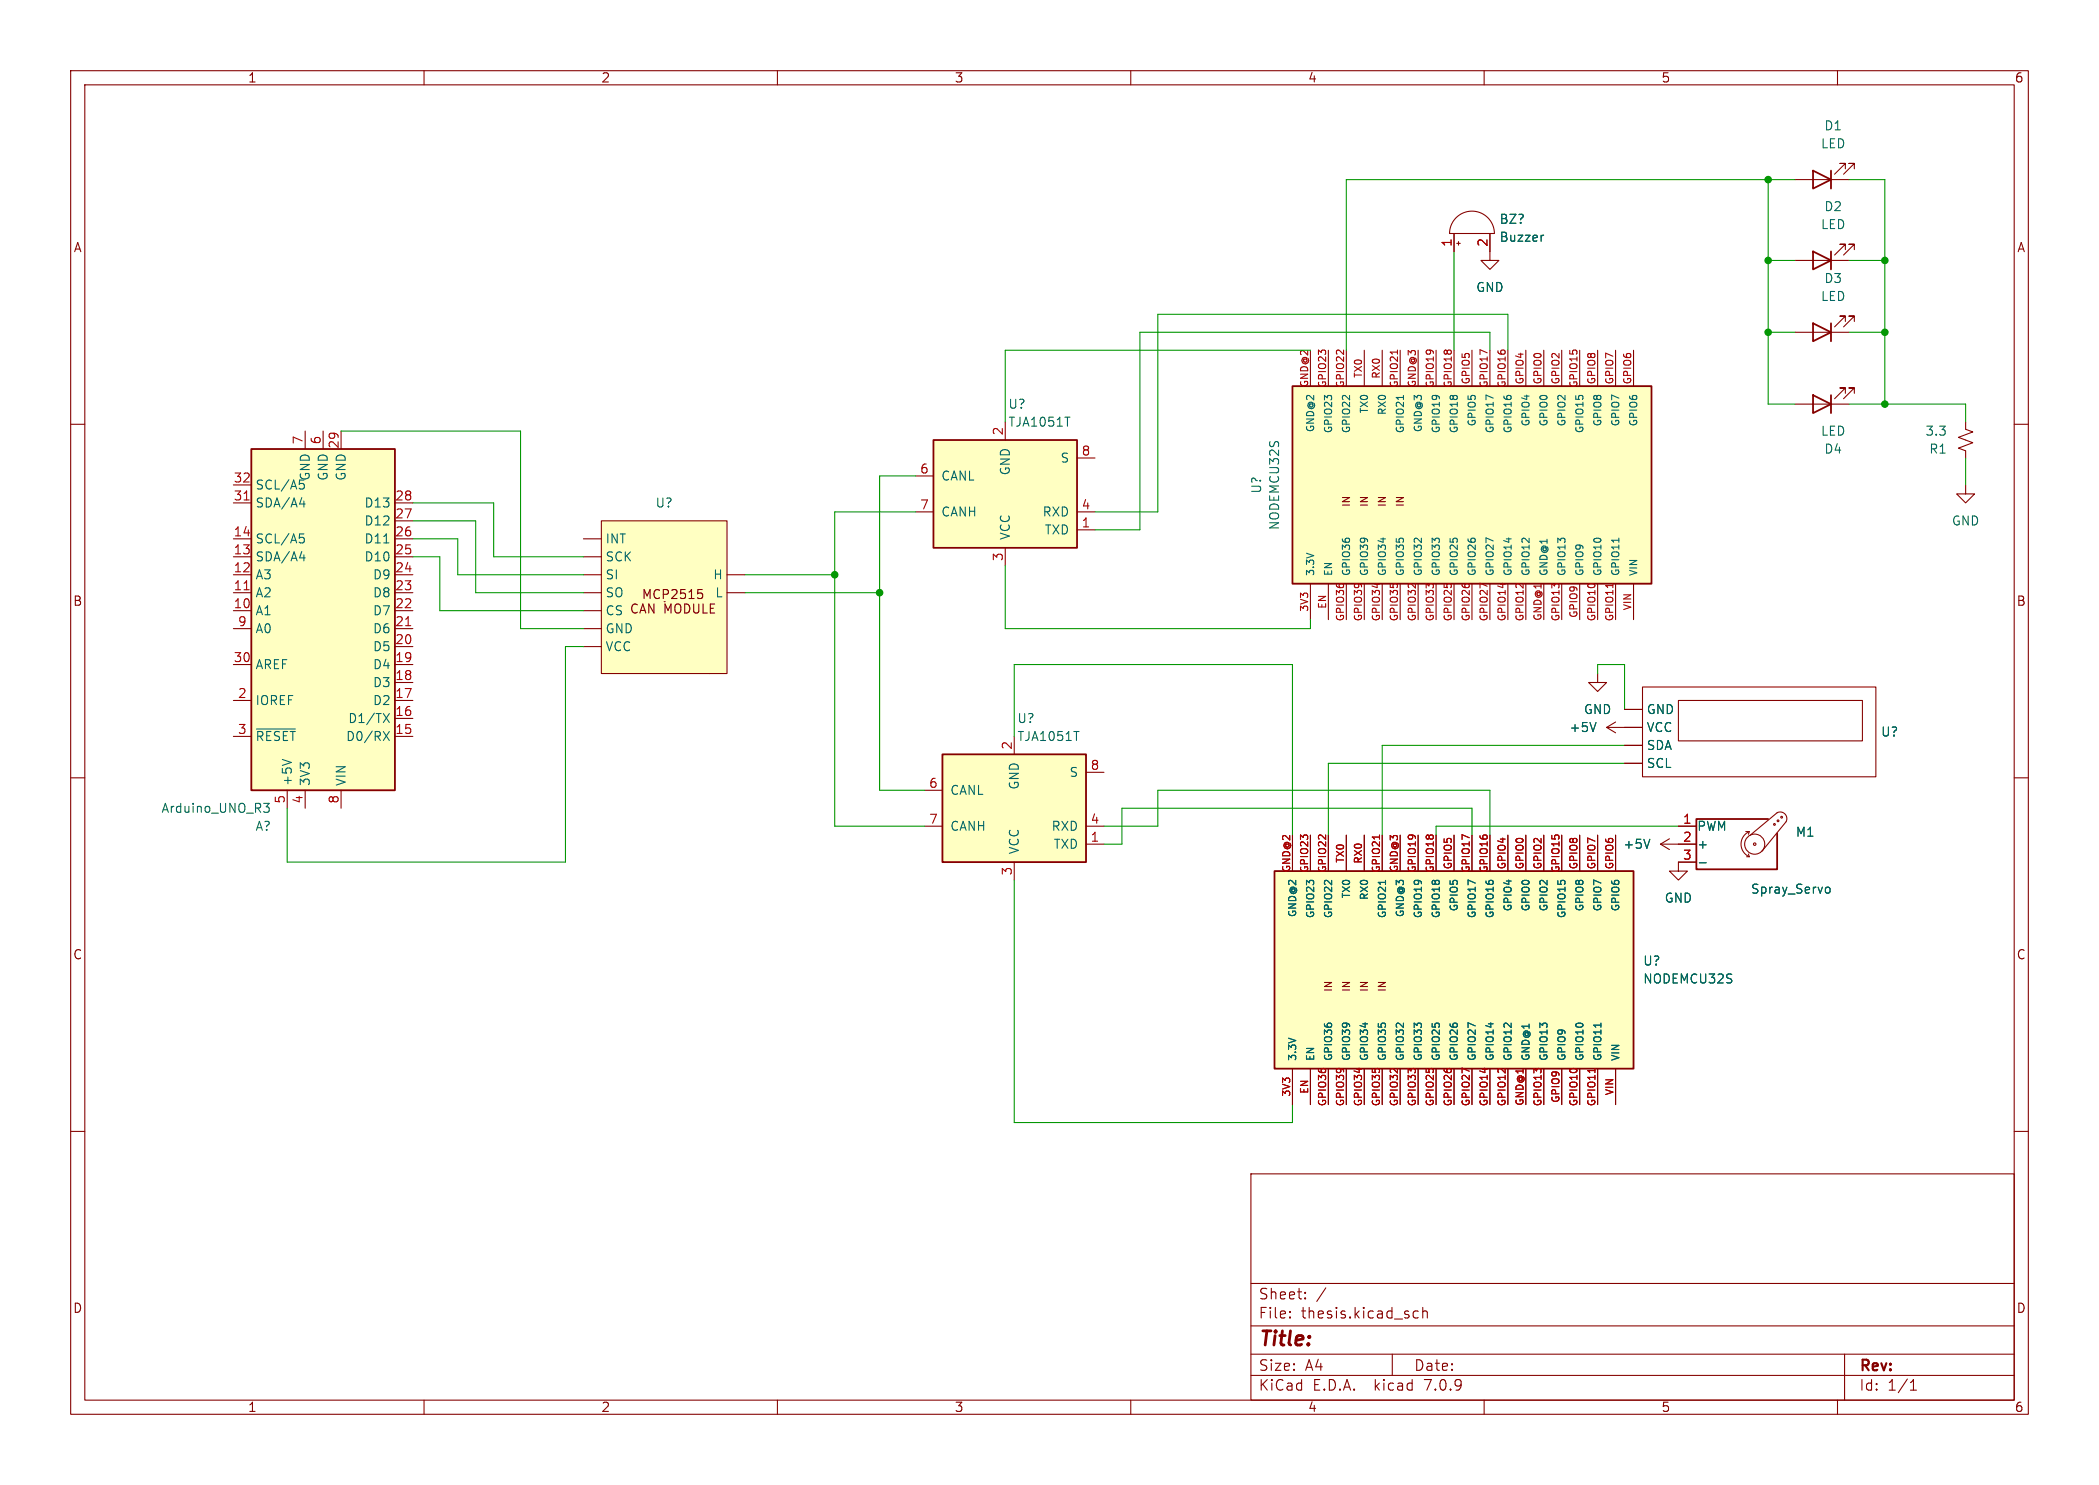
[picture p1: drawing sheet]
<svg xmlns="http://www.w3.org/2000/svg" width="297mm" height="210mm" viewBox="0 0 297 210" stroke-linecap="round" stroke-linejoin="round" font-family="sans-serif">
<g fill="none" stroke="#840000" stroke-width=".15">
<path d="M10 10h277v190h-277zM12 12h273v186h-273zM60 10v2M110 10v2M160 10v2M210 10v2M260 10v2M205.7 33v2.6M206 30.8a3.2 3.2 0 0 1 3.5-.7 3.2 3.2 0 0 1 2 2.9h-6.4a3.2 3.2 0 0 1 .9-2.2zM206.1 34.4h.5M206.4 34.2v.5M210.8 33v3.8h1.3l-1.3 1.3-1.3-1.3h1.3"/>
<path d="M254 36.8h7.6M254 25.4h7.6M261.1 35.3v-.8h-.8h.8l-1.5 1.6M261.1 23.9v-.8h-.8h.8l-1.5 1.5M262.4 35.3v-.8h-.8h.8l-1.5 1.6M262.4 23.9v-.8h-.8h.8l-1.5 1.5M10 60h2M142.2 59.7v2.5M185.4 49.5v5.1M188 49.5v5.1M190.5 49.5v5.1M193 49.5v5.1"/>
<path d="M195.6 49.5v5.1M198.1 49.5v5.1M200.7 49.5v5.1M203.2 49.5v5.1M205.7 49.5v5.1M208.3 49.5v5.1M210.8 49.5v5.1M213.4 49.5v5.1M215.9 49.5v5.1M218.4 49.5v5.1M221 49.5v5.1M223.5 49.5v5.1"/>
<path d="M226.1 49.5v5.1M228.6 49.5v5.1M231.1 49.5v5.1M254 57.2h7.6M254 47h7.6M261.1 55.6v-.7h-.8h.8l-1.5 1.5M261.1 45.5v-.8h-.8h.8l-1.5 1.5M262.4 55.6v-.7h-.8h.8l-1.5 1.5M262.4 45.5v-.8h-.8h.8l-1.5 1.5M278.1 59.7v1l1 .4-2 .7 2 .8-2 .8 1 .4v1M285 60h2M33 78.7h2.6"/>
<path d="M33 76.2h2.6M33 71.1h2.6M33 68.6h2.6M43.2 61v2.5M45.7 61v2.5M48.3 61v2.5M55.9 78.7h2.5M55.9 76.2h2.5M55.9 73.7h2.5M55.9 71.1h2.5M82.5 78.7h2.6M82.5 76.2h2.6"/>
<path d="M85.1 73.7h17.8v21.6h-17.8zM129.5 72.4h2.6M129.5 67.3h2.6M142.2 77.5v2.5M152.4 74.9h2.5M152.4 72.4h2.5M152.4 64.8h2.5M278.1 68.6v1.3h1.3l-1.3 1.2-1.2-1.2h1.2M33 86.4h2.6M33 83.8h2.6M33 81.3h2.6M33 99.1h2.6"/>
<path d="M33 94h2.6M33 88.9h2.6M55.9 86.4h2.5M55.9 83.8h2.5M55.9 81.3h2.5M55.9 99.1h2.5M55.9 96.5h2.5M55.9 94h2.5M55.9 91.4h2.5M55.9 88.9h2.5M82.5 86.4h2.6M82.5 83.8h2.6"/>
<path d="M82.5 81.3h2.6M82.5 91.4h2.6M82.5 88.9h2.6M94 85.1h.1M100.3 95.3h.1M102.9 83.8h2.5M102.9 81.3h2.5M185.4 82.6v5M188 82.6v5M190.5 82.6v5M193 82.6v5M195.6 82.6v5"/>
<path d="M198.1 82.6v5M200.7 82.6v5M203.2 82.6v5M205.7 82.6v5M208.3 82.6v5M210.8 82.6v5M213.4 82.6v5M215.9 82.6v5M218.4 82.6v5M221 82.6v5M223.5 82.6v5M226.1 95.3v1.2h1.2l-1.2 1.3-1.3-1.3h1.3"/>
<path d="M226.1 82.6v5M228.6 82.6v5M231.1 82.6v5M232.4 97.2h33v12.7h-33zM237.5 99.1h26v5.7h-26zM10 110h2M33 104.1h2.6M40.6 111.8v2.5M43.2 111.8v2.5M48.3 111.8v2.5M55.9 104.1h2.5M55.9 101.6h2.5"/>
<path d="M130.8 116.8h2.5M130.8 111.8h2.5M143.5 104.1v2.6M153.7 119.4h2.5M153.7 116.8h2.5M153.7 109.2h2.5M182.9 118.1v5.1M185.4 118.1v5.1M188 118.1v5.1M190.5 118.1v5.1M193 118.1v5.1M195.6 118.1v5.1"/>
<path d="M198.1 118.1v5.1M200.7 118.1v5.1M203.2 118.1v5.1M205.7 118.1v5.1M208.3 118.1v5.1M210.8 118.1v5.1M213.4 118.1v5.1M215.9 118.1v5.1M218.4 118.1v5.1M221 118.1v5.1M223.5 118.1v5.1M226.1 118.1v5.1"/>
<path d="M227.3 102.9h5.1M227.3 102.9l1.3 .7M228.6 118.1v5.1M228.6 102.1l-1.3 .8M229.9 100.3h2.5M229.9 108h2.5M229.9 105.4h2.5M234.9 119.4l1.3 .7M234.9 119.4h5.1M236.2 118.6l-1.3 .8M237.5 116.8h2.5M247 117.6h.5"/>
<path d="M247.5 117.6a1.93 1.93 0 0 0-1.1 1.8 1.93 1.93 0 0 0 1.1 1.8M247.5 117.6l-.1 .4M247.6 118.1l3.9-3.2a.94 .94 0 0 1 1.1 .2 .94 .94 0 0 1 .1 1.1l-3.4 4.2M285 110h2M143.5 121.9v2.6M240 121.9h-2.5v1.3h1.3l-1.3 1.3-1.3-1.3h1.3M247.1 121.2h.4M247.4 120.8l.1 .4M10 160h2M182.9 151.1v5.1M185.4 151.1v5.1M188 151.1v5.1"/>
<path d="M190.5 151.1v5.1M193 151.1v5.1M195.6 151.1v5.1M198.1 151.1v5.1M200.7 151.1v5.1M203.2 151.1v5.1M205.7 151.1v5.1M208.3 151.1v5.1M210.8 151.1v5.1M213.4 151.1v5.1M215.9 151.1v5.1M218.4 151.1v5.1"/>
<path d="M221 151.1v5.1M223.5 151.1v5.1M226.1 151.1v5.1M228.6 151.1v5.1M285 160h2M177 166h108v32h-108zM60 198v2M110 198v2M160 198v2M177 194.5h108M177 191.5h108M177 187.5h108"/>
<path d="M177 181.5h108M182.5 186.3h.1l-.1 .1M182.5 186.3v.1M182.5 185.5v.1M182.5 185.5h.1l-.1 .1M184.7 183.6v.1M184.7 183.6h-.1l.1 .1M184.7 182.8v.1M184.7 182.8h-.1l.1 .1M187.6 182.1l-1.3 2M197 191.5v3M200 186.1l.2 .3 .5-.1"/>
<path d="M200.7 185.5l-.5-.1-.2 .3M201.3 185.5a.37 .37 0 0 1 .7 .1v.8M201.3 184.9v1.5M210 198v2M260 198v2M261 191.5v6.5M270.3 196.6h.9M270.3 195.5l.4-.4v1.5"/>
<circle cx="248.3" cy="119.4" r=".18"/>
<circle cx="248.3" cy="119.4" r="1.42"/>
<circle cx="251.1" cy="116.6" r=".13"/>
<circle cx="251.6" cy="116.1" r=".13"/>
<circle cx="252.1" cy="115.6" r=".13"/>
</g>
<g fill="#ffffc2" stroke="#ffffc2" stroke-width=".14">
<path d="M182.9 54.6h50.8v28h-50.8z"/>
<path d="M132.1 62.2h20.3v15.3h-20.3z"/>
<path d="M180.3 123.2h50.8v27.9h-50.8z"/>
<path d="M133.3 106.7h20.4v15.2h-20.4z"/>
<path d="M35.6 63.5h20.3v48.3h-20.3z"/>
<path d="M85.1 73.7h17.8v21.6h-17.8z"/>
</g>
<g fill="none" stroke="#840000" stroke-width=".25">
<path d="M256.5 35.6l2.6 1.2-2.6 1.3zM256.5 24.1l2.6 1.3-2.6 1.3zM259.1 24.1v2.6M259.1 35.6v2.5M182.9 54.6h50.8v28h-50.8zM256.5 55.9l2.6 1.3-2.6 1.2zM256.5 45.7l2.6 1.3-2.6 1.3zM259.1 45.7v2.6M259.1 55.9v2.5M35.6 63.5h20.3v48.3h-20.3zM132.1 62.2h20.3v15.3h-20.3zM133.3 106.7h20.4v15.2h-20.4z"/>
<path d="M250.2 115.8h-10.2v7.1h11.5v-5M180.3 123.2h50.8v27.9h-50.8z"/>
</g>
<g fill="none" stroke="#006464" stroke-width=".15">
<path d="M218.4 33.3h-.2M150.7 59h.7M198.6 55.9v.6M42.4 75.5h.6M42.4 78.9h.8M42.4 71.3h.8M42.5 76h.3l.3 .2v.3l-.2 .2-.4 .1M43 70.9v.8M43 78.5v.8M43.1 68.6v.3l-.2 .2-.4 .1M54.3 76.8h.7M229.1 76.1v.6"/>
<path d="M36.3 103.1h5.5M37.3 113.6h.8l-.4 .5 .3 .1 .1 .4-.2 .3h-.4M39.9 107.4l1.3 .4M54.2 103.4l.9 1.3M54.2 100.9l.9 1.3M55.1 103.4l-.9 1.3M55.1 100.9l-.9 1.3M151.9 103.4h.8M225.8 102.2l-.4 1.2M233.4 118.7l-.4 1.3M196 124.5v.6M240.5 122h.9"/>
<path d="M258.4 125.5h.3l.2 .2v.5l-.2 .1-.3-.1M226.5 144.7v.6"/>
</g>
<path d="M197.7 49.5v.6M34.5 70.7h.8M34.5 83.4h.8M57.4 88.5h.7M228.2 82.5v.6M195.2 118.1v.6M225.7 151.1v.6" fill="none" stroke="#a90000" stroke-width=".15"/>
<g fill="none" stroke="#840000" stroke-width=".16">
<path d="M90.2 85.5a.51 .51 0 0 0-.7 0 .51 .51 0 0 0-.1 .6 .48 .48 0 0 0 .2 .5 .48 .48 0 0 0 .6 0M90.5 86.7l.5-1.3 .4 1.3M90.7 86.3h.6M91.1 84.6v-1.2l.5 .9 .4-.9v1.2M92.5 85.4v1.3l-.7-1.3v1.3M93.3 83.5a.51 .51 0 0 0-.6 0 .51 .51 0 0 0-.2 .6 .48 .48 0 0 0 .3 .5 .48 .48 0 0 0 .5-.1M93.9 84h.6l.1-.2-.1-.3-.2-.1h-.4v1.2M94.1 86.7v-1.3l.4 .9 .4-.9v1.3M95.1 83.5l.1-.1h.4l.1 .1 .1 .2-.1 .2-.7 .7h.8M95.6 85.6a.43 .43 0 0 1 .4-.2 .43 .43 0 0 1 .3 .4v.5a.42 .42 0 0 1-.4 .4 .42 .42 0 0 1-.4-.4zM96.9 85.4a.64 .64 0 0 1 .7 .7 .64 .64 0 0 1-.7 .6zM96.9 83.4h-.6v.6l.2-.1h.4l.1 .2-.1 .4-.1 .1h-.3l-.2-.1"/>
<path d="M97.5 84.6h.7M97.5 83.7l.4-.3v1.2M98.2 86.6l.2 .1 .4-.1M99.4 83.4h-.6l-.1 .6 .2-.1h.3l.2 .2M99.5 85.4v1.3h.6M100.5 85.4v1.3h.6"/>
</g>
<g fill="none" stroke="#009600" stroke-width=".15">
<path d="M205.7 35.6v13.9M250.2 25.4v31.8h3.8M250.2 36.8h3.8M254 25.4h-63.5v24.1M261.6 36.8h5.1M261.6 25.4h5.1v31.8M185.4 49.5h-43.2v10.2M210.8 49.5v-2.5h-49.5v27.9h-6.4M213.4 49.5v-5h-49.6v27.9h-8.9M250.2 47h3.8M261.6 47h5.1M261.6 57.2h16.5v2.5"/>
<path d="M48.3 61h25.4v27.9h8.8M58.4 76.2h6.4v5.1h17.7M58.4 73.7h8.9v10.1h15.2M58.4 78.7h3.8v7.7h20.3M58.4 71.1h11.4v7.6h12.7M129.5 72.4h-11.4v44.4h12.7M129.5 67.3h-5v44.5h6.3M278.1 64.8v3.8M82.5 91.4h-2.5v30.5h-39.4v-7.6M105.4 81.3h12.7M105.4 83.8h19.1M142.2 80v8.9h43.2v-1.3"/>
<path d="M226.1 95.3v-1.3h3.8v6.3M143.5 104.1v-10.1h39.4v24.1M156.2 116.8h7.6v-5h47v6.3M208.3 118.1v-3.8h-49.6v5.1h-2.5M229.9 105.4h-34.3v12.7M229.9 108h-41.9v10.1M237.5 116.8h-34.3v1.3M143.5 124.5v34.3h39.4v-2.6"/>
</g>
<g fill="#009600" stroke="#009600" stroke-width=".15">
<circle cx="250.2" cy="47" r=".46"/>
<circle cx="124.5" cy="83.8" r=".46"/>
<circle cx="118.1" cy="81.3" r=".46"/>
<circle cx="250.2" cy="36.8" r=".46"/>
<circle cx="250.2" cy="25.4" r=".46"/>
<circle cx="266.7" cy="47" r=".46"/>
<circle cx="266.7" cy="57.2" r=".46"/>
<circle cx="266.7" cy="36.8" r=".46"/>
</g>
<text font-size="2.8" fill="#840000" x="178" y="190.9">Title:</text>
<g font-size="2.1" fill="#840000">
<text x="178" y="184">Sheet:</text>
<text x="178" y="186.7">File:</text>
<text x="184.1" y="186.7">thesis.kicad_sch</text>
<text x="178" y="196.9">KiCad</text>
<text x="178" y="194.1">Size:</text>
<text x="184.7" y="194.1">A4</text>
<text x="185.7" y="196.9">E.D.A.</text>
<text x="194.6" y="196.9">kicad</text>
<text x="200" y="194.1">Date:</text>
<text x="201.8" y="196.9">7.0.9</text>
<text x="263" y="194.3">Rev:</text>
<text x="263" y="196.9">Id:</text>
<text x="267.1" y="196.9">1/1</text>
</g>
<g font-size="1.8" fill="#840000">
<text x="35" y="11.9">1</text>
<text x="85" y="11.9">2</text>
<text x="135" y="11.9">3</text>
<text x="185" y="11.9">4</text>
<text x="235" y="11.9">5</text>
<text x="285" y="11.9">6</text>
<text x="10.3" y="35.9">A</text>
<text x="285.3" y="35.9">A</text>
<text x="10.3" y="85.9">B</text>
<text x="98.3" y="86">MODULE</text>
<text x="285.3" y="85.9">B</text>
<text x="10.3" y="135.9">C</text>
<text x="285.3" y="135.9">C</text>
<text x="10.3" y="185.9">D</text>
<text x="285.3" y="185.9">D</text>
<text x="35" y="199.9">1</text>
<text x="85" y="199.9">2</text>
<text x="135" y="199.9">3</text>
<text x="185" y="199.9">4</text>
<text x="235" y="199.9">5</text>
<text x="285" y="199.9">6</text>
</g>
<g font-size="1.8" fill="#006464">
<text x="257.6" y="21.2">LED</text>
<text x="258.1" y="18.6">D1</text>
<text x="212.1" y="31.9">BZ?</text>
<text x="212.1" y="34.4">Buzzer</text>
<text x="257.6" y="32.6">LED</text>
<text x="258.1" y="30.1">D2</text>
<text x="208.8" y="41.5">GND</text>
<text x="258.1" y="40.2">D3</text>
<text x="257.6" y="42.8">LED</text>
<text x="142.6" y="58">U?</text>
<text x="142.6" y="60.6">TJA1051T</text>
<text x="150" y="65.6">S</text>
<text x="257.6" y="61.8">LED</text>
<text x="258.1" y="64.4">D4</text>
<text x="272.4" y="61.8">3.3</text>
<text x="272.9" y="64.4">R1</text>
<text x="36.1" y="72">SDA/A4</text>
<text x="36.1" y="69.4">SCL/A5</text>
<text x="44" y="68.1" transform="rotate(-90 44 68.1)">GND</text>
<text x="46.6" y="68.1" transform="rotate(-90 46.6 68.1)">GND</text>
<text x="49.1" y="68.1" transform="rotate(-90 49.1 68.1)">GND</text>
<text x="51.5" y="72">D13</text>
<text x="92.7" y="72">U?</text>
<text x="133.1" y="68.2">CANL</text>
<text x="143.1" y="67.3" transform="rotate(-90 143.1 67.3)">GND</text>
<text x="178.7" y="69.9" transform="rotate(-90 178.7 69.9)">U?</text>
<text x="36.1" y="77.1">SCL/A5</text>
<text x="51.5" y="77.1">D11</text>
<text x="51.5" y="74.5">D12</text>
<text x="85.6" y="77.1">INT</text>
<text x="133.1" y="73.3">CANH</text>
<text x="143.1" y="76.5" transform="rotate(-90 143.1 76.5)">VCC</text>
<text x="147.4" y="73.3">RXD</text>
<text x="147.7" y="75.8">TXD</text>
<text x="181.2" y="75.1" transform="rotate(-90 181.2 75.1)">NODEMCU32S</text>
<text x="276.1" y="74.5">GND</text>
<text x="36.1" y="82.1">A3</text>
<text x="36.1" y="79.6">SDA/A4</text>
<text x="51.5" y="79.6">D10</text>
<text x="52.7" y="82.1">D9</text>
<text x="85.6" y="79.6">SCK</text>
<text x="85.6" y="82.1">SI</text>
<text x="100.8" y="82.1">H</text>
<text x="36.1" y="87.2">A1</text>
<text x="36.1" y="84.7">A2</text>
<text x="36.1" y="89.8">A0</text>
<text x="52.7" y="89.8">D6</text>
<text x="52.7" y="87.2">D7</text>
<text x="52.7" y="84.7">D8</text>
<text x="85.6" y="87.2">CS</text>
<text x="85.6" y="89.8">GND</text>
<text x="85.6" y="84.7">SO</text>
<text x="101.1" y="84.7">L</text>
<text x="36.1" y="94.8">AREF</text>
<text x="52.7" y="94.8">D4</text>
<text x="52.7" y="92.3">D5</text>
<text x="85.6" y="92.3">VCC</text>
<text x="36.1" y="99.9">IOREF</text>
<text x="52.7" y="99.9">D2</text>
<text x="52.7" y="97.4">D3</text>
<text x="224" y="101.2">GND</text>
<text x="232.9" y="101.2">GND</text>
<text x="36.1" y="105">~{RESET}</text>
<text x="48.9" y="105">D0/RX</text>
<text x="49.2" y="102.5">D1/TX</text>
<text x="143.9" y="102.5">U?</text>
<text x="143.9" y="105">TJA1051T</text>
<text x="222" y="103.7">+5V</text>
<text x="232.9" y="106.3">SDA</text>
<text x="232.9" y="103.7">VCC</text>
<text x="266.1" y="104.4">U?</text>
<text x="41.5" y="111.3" transform="rotate(-90 41.5 111.3)">+5V</text>
<text x="44" y="111.3" transform="rotate(-90 44 111.3)">3V3</text>
<text x="49.1" y="111.3" transform="rotate(-90 49.1 111.3)">VIN</text>
<text x="134.4" y="112.6">CANL</text>
<text x="144.4" y="111.8" transform="rotate(-90 144.4 111.8)">GND</text>
<text x="151.2" y="110.1">S</text>
<text x="232.9" y="108.8">SCL</text>
<text x="22.8" y="115.2">Arduino_UNO_R3</text>
<text x="36.1" y="117.7">A?</text>
<text x="134.4" y="117.7">CANH</text>
<text x="148.7" y="117.7">RXD</text>
<text x="240.1" y="117.7">PWM</text>
<text x="254" y="118.5">M1</text>
<text x="144.4" y="120.9" transform="rotate(-90 144.4 120.9)">VCC</text>
<text x="149" y="120.2">TXD</text>
<text x="229.6" y="120.2">+5V</text>
<text x="240.1" y="120.2">+</text>
<text x="235.5" y="127.9">GND</text>
<text x="247.7" y="126.6">Spray_Servo</text>
<text x="232.4" y="136.8">U?</text>
<text x="232.4" y="139.3">NODEMCU32S</text>
</g>
<g font-size="1.8" fill="#a90000">
<text x="205.5" y="35" transform="rotate(-90 205.5 35)">1</text>
<text x="210.6" y="35" transform="rotate(-90 210.6 35)">2</text>
<text x="42.9" y="62.9" transform="rotate(-90 42.9 62.9)">7</text>
<text x="45.5" y="62.9" transform="rotate(-90 45.5 62.9)">6</text>
<text x="48" y="63.5" transform="rotate(-90 48 63.5)">29</text>
<text x="142" y="61.7" transform="rotate(-90 142 61.7)">2</text>
<text x="153" y="64.5">8</text>
<text x="33" y="70.9">31</text>
<text x="33" y="68.3">32</text>
<text x="55.8" y="70.9">28</text>
<text x="130.1" y="67.1">6</text>
<text x="33" y="75.9">14</text>
<text x="55.8" y="75.9">26</text>
<text x="55.8" y="73.4">27</text>
<text x="130.1" y="72.1">7</text>
<text x="153" y="74.7">1</text>
<text x="153" y="72.1">4</text>
<text x="33" y="83.6">11</text>
<text x="33" y="81">12</text>
<text x="33" y="78.5">13</text>
<text x="55.8" y="83.6">23</text>
<text x="55.8" y="81">24</text>
<text x="55.8" y="78.5">25</text>
<text x="142" y="79.4" transform="rotate(-90 142 79.4)">3</text>
<text x="33" y="86.1">10</text>
<text x="33.6" y="88.6">9</text>
<text x="55.8" y="88.6">21</text>
<text x="55.8" y="86.1">22</text>
<text x="33" y="93.7">30</text>
<text x="55.8" y="93.7">19</text>
<text x="55.8" y="91.2">20</text>
<text x="33.6" y="98.8">2</text>
<text x="55.8" y="101.3">16</text>
<text x="55.8" y="98.8">17</text>
<text x="55.8" y="96.3">18</text>
<text x="33.6" y="103.9">3</text>
<text x="55.8" y="103.9">15</text>
<text x="143.3" y="106.1" transform="rotate(-90 143.3 106.1)">2</text>
<text x="40.4" y="113.7" transform="rotate(-90 40.4 113.7)">5</text>
<text x="42.9" y="113.7" transform="rotate(-90 42.9 113.7)">4</text>
<text x="48" y="113.7" transform="rotate(-90 48 113.7)">8</text>
<text x="131.4" y="111.5">6</text>
<text x="154.2" y="109">8</text>
<text x="131.4" y="116.6">7</text>
<text x="154.2" y="119.1">1</text>
<text x="154.2" y="116.6">4</text>
<text x="238.1" y="116.6">1</text>
<text x="238.1" y="119.1">2</text>
<text x="143.3" y="123.9" transform="rotate(-90 143.3 123.9)">3</text>
<text x="238.1" y="121.7">3</text>
</g>
<g font-size="1.4" fill="#a90000">
<text x="192.8" y="53.6" transform="rotate(-90 192.8 53.6)">TX0</text>
<text x="195.3" y="53.7" transform="rotate(-90 195.3 53.7)">RX0</text>
<text x="185.2" y="54.9" transform="rotate(-90 185.2 54.9)">GND@2</text>
<text x="187.7" y="55" transform="rotate(-90 187.7 55)">GPIO23</text>
<text x="190.2" y="55" transform="rotate(-90 190.2 55)">GPIO22</text>
<text x="197.9" y="55" transform="rotate(-90 197.9 55)">GPIO21</text>
<text x="200.4" y="54.9" transform="rotate(-90 200.4 54.9)">GND@3</text>
<text x="202.9" y="55" transform="rotate(-90 202.9 55)">GPIO19</text>
<text x="205.5" y="55" transform="rotate(-90 205.5 55)">GPIO18</text>
<text x="208" y="54.5" transform="rotate(-90 208 54.5)">GPIO5</text>
<text x="210.6" y="55" transform="rotate(-90 210.6 55)">GPIO17</text>
<text x="213.1" y="55" transform="rotate(-90 213.1 55)">GPIO16</text>
<text x="215.6" y="54.5" transform="rotate(-90 215.6 54.5)">GPIO4</text>
<text x="218.2" y="54.5" transform="rotate(-90 218.2 54.5)">GPIO0</text>
<text x="220.7" y="54.5" transform="rotate(-90 220.7 54.5)">GPIO2</text>
<text x="223.3" y="55" transform="rotate(-90 223.3 55)">GPIO15</text>
<text x="225.8" y="54.5" transform="rotate(-90 225.8 54.5)">GPIO8</text>
<text x="228.3" y="54.5" transform="rotate(-90 228.3 54.5)">GPIO7</text>
<text x="230.9" y="54.5" transform="rotate(-90 230.9 54.5)">GPIO6</text>
<text x="185.2" y="86.6" transform="rotate(-90 185.2 86.6)">3V3</text>
<text x="187.7" y="86.2" transform="rotate(-90 187.7 86.2)">EN</text>
<text x="190.2" y="88" transform="rotate(-90 190.2 88)">GPIO36</text>
<text x="192.8" y="88" transform="rotate(-90 192.8 88)">GPIO39</text>
<text x="195.3" y="88" transform="rotate(-90 195.3 88)">GPIO34</text>
<text x="197.9" y="88" transform="rotate(-90 197.9 88)">GPIO35</text>
<text x="200.4" y="88" transform="rotate(-90 200.4 88)">GPIO32</text>
<text x="202.9" y="88" transform="rotate(-90 202.9 88)">GPIO33</text>
<text x="205.5" y="88" transform="rotate(-90 205.5 88)">GPIO25</text>
<text x="208" y="88" transform="rotate(-90 208 88)">GPIO26</text>
<text x="210.6" y="88" transform="rotate(-90 210.6 88)">GPIO27</text>
<text x="213.1" y="88" transform="rotate(-90 213.1 88)">GPIO14</text>
<text x="215.6" y="88" transform="rotate(-90 215.6 88)">GPIO12</text>
<text x="218.2" y="87.9" transform="rotate(-90 218.2 87.9)">GND@1</text>
<text x="220.7" y="88" transform="rotate(-90 220.7 88)">GPIO13</text>
<text x="223.3" y="87.5" transform="rotate(-90 223.3 87.5)">GPIO9</text>
<text x="225.8" y="88" transform="rotate(-90 225.8 88)">GPIO10</text>
<text x="228.3" y="88" transform="rotate(-90 228.3 88)">GPIO11</text>
<text x="230.9" y="86.4" transform="rotate(-90 230.9 86.4)">VIN</text>
<text x="182.6" y="123.5" transform="rotate(-90 182.6 123.5)">GND@2</text>
<text x="185.2" y="123.5" transform="rotate(-90 185.2 123.5)">GPIO23</text>
<text x="187.7" y="123.5" transform="rotate(-90 187.7 123.5)">GPIO22</text>
<text x="190.2" y="122.1" transform="rotate(-90 190.2 122.1)">TX0</text>
<text x="192.8" y="122.3" transform="rotate(-90 192.8 122.3)">RX0</text>
<text x="195.3" y="123.5" transform="rotate(-90 195.3 123.5)">GPIO21</text>
<text x="197.9" y="123.5" transform="rotate(-90 197.9 123.5)">GND@3</text>
<text x="200.4" y="123.5" transform="rotate(-90 200.4 123.5)">GPIO19</text>
<text x="202.9" y="123.5" transform="rotate(-90 202.9 123.5)">GPIO18</text>
<text x="205.5" y="123.1" transform="rotate(-90 205.5 123.1)">GPIO5</text>
<text x="208" y="123.5" transform="rotate(-90 208 123.5)">GPIO17</text>
<text x="210.6" y="123.5" transform="rotate(-90 210.6 123.5)">GPIO16</text>
<text x="213.1" y="123.1" transform="rotate(-90 213.1 123.1)">GPIO4</text>
<text x="215.6" y="123.1" transform="rotate(-90 215.6 123.1)">GPIO0</text>
<text x="218.2" y="123.1" transform="rotate(-90 218.2 123.1)">GPIO2</text>
<text x="220.7" y="123.5" transform="rotate(-90 220.7 123.5)">GPIO15</text>
<text x="223.3" y="123.1" transform="rotate(-90 223.3 123.1)">GPIO8</text>
<text x="225.8" y="123.1" transform="rotate(-90 225.8 123.1)">GPIO7</text>
<text x="228.3" y="123.1" transform="rotate(-90 228.3 123.1)">GPIO6</text>
<text x="182.6" y="155.2" transform="rotate(-90 182.6 155.2)">3V3</text>
<text x="185.2" y="154.8" transform="rotate(-90 185.2 154.8)">EN</text>
<text x="228.3" y="155" transform="rotate(-90 228.3 155)">VIN</text>
<text x="187.7" y="156.6" transform="rotate(-90 187.7 156.6)">GPIO36</text>
<text x="190.2" y="156.6" transform="rotate(-90 190.2 156.6)">GPIO39</text>
<text x="192.8" y="156.6" transform="rotate(-90 192.8 156.6)">GPIO34</text>
<text x="195.3" y="156.6" transform="rotate(-90 195.3 156.6)">GPIO35</text>
<text x="197.9" y="156.6" transform="rotate(-90 197.9 156.6)">GPIO32</text>
<text x="200.4" y="156.6" transform="rotate(-90 200.4 156.6)">GPIO33</text>
<text x="202.9" y="156.6" transform="rotate(-90 202.9 156.6)">GPIO25</text>
<text x="205.5" y="156.6" transform="rotate(-90 205.5 156.6)">GPIO26</text>
<text x="208" y="156.6" transform="rotate(-90 208 156.6)">GPIO27</text>
<text x="210.6" y="156.6" transform="rotate(-90 210.6 156.6)">GPIO14</text>
<text x="213.1" y="156.6" transform="rotate(-90 213.1 156.6)">GPIO12</text>
<text x="215.6" y="156.5" transform="rotate(-90 215.6 156.5)">GND@1</text>
<text x="218.2" y="156.6" transform="rotate(-90 218.2 156.6)">GPIO13</text>
<text x="220.7" y="156.1" transform="rotate(-90 220.7 156.1)">GPIO9</text>
<text x="223.3" y="156.6" transform="rotate(-90 223.3 156.6)">GPIO10</text>
<text x="225.8" y="156.6" transform="rotate(-90 225.8 156.6)">GPIO11</text>
</g>
<g font-size="1.4" fill="#006464">
<text x="193.8" y="58.6" transform="rotate(-90 193.8 58.6)">TX0</text>
<text x="196.3" y="58.8" transform="rotate(-90 196.3 58.8)">RX0</text>
<text x="186.2" y="61.3" transform="rotate(-90 186.2 61.3)">GND@2</text>
<text x="188.7" y="61.4" transform="rotate(-90 188.7 61.4)">GPIO23</text>
<text x="191.2" y="61.4" transform="rotate(-90 191.2 61.4)">GPIO22</text>
<text x="198.9" y="61.4" transform="rotate(-90 198.9 61.4)">GPIO21</text>
<text x="201.4" y="61.3" transform="rotate(-90 201.4 61.3)">GND@3</text>
<text x="203.9" y="61.4" transform="rotate(-90 203.9 61.4)">GPIO19</text>
<text x="206.5" y="61.4" transform="rotate(-90 206.5 61.4)">GPIO18</text>
<text x="209" y="60.4" transform="rotate(-90 209 60.4)">GPIO5</text>
<text x="211.6" y="61.4" transform="rotate(-90 211.6 61.4)">GPIO17</text>
<text x="214.1" y="61.4" transform="rotate(-90 214.1 61.4)">GPIO16</text>
<text x="216.6" y="60.4" transform="rotate(-90 216.6 60.4)">GPIO4</text>
<text x="219.2" y="60.4" transform="rotate(-90 219.2 60.4)">GPIO0</text>
<text x="221.7" y="60.4" transform="rotate(-90 221.7 60.4)">GPIO2</text>
<text x="224.3" y="61.4" transform="rotate(-90 224.3 61.4)">GPIO15</text>
<text x="226.8" y="60.4" transform="rotate(-90 226.8 60.4)">GPIO8</text>
<text x="229.3" y="60.4" transform="rotate(-90 229.3 60.4)">GPIO7</text>
<text x="231.9" y="60.4" transform="rotate(-90 231.9 60.4)">GPIO6</text>
<text x="186.2" y="81.5" transform="rotate(-90 186.2 81.5)">3.3V</text>
<text x="188.7" y="81.5" transform="rotate(-90 188.7 81.5)">EN</text>
<text x="191.2" y="81.5" transform="rotate(-90 191.2 81.5)">GPIO36</text>
<text x="193.8" y="81.5" transform="rotate(-90 193.8 81.5)">GPIO39</text>
<text x="196.3" y="81.5" transform="rotate(-90 196.3 81.5)">GPIO34</text>
<text x="198.9" y="81.5" transform="rotate(-90 198.9 81.5)">GPIO35</text>
<text x="201.4" y="81.5" transform="rotate(-90 201.4 81.5)">GPIO32</text>
<text x="203.9" y="81.5" transform="rotate(-90 203.9 81.5)">GPIO33</text>
<text x="206.5" y="81.5" transform="rotate(-90 206.5 81.5)">GPIO25</text>
<text x="209" y="81.5" transform="rotate(-90 209 81.5)">GPIO26</text>
<text x="211.6" y="81.5" transform="rotate(-90 211.6 81.5)">GPIO27</text>
<text x="214.1" y="81.5" transform="rotate(-90 214.1 81.5)">GPIO14</text>
<text x="216.6" y="81.5" transform="rotate(-90 216.6 81.5)">GPIO12</text>
<text x="219.2" y="81.5" transform="rotate(-90 219.2 81.5)">GND@1</text>
<text x="221.7" y="81.5" transform="rotate(-90 221.7 81.5)">GPIO13</text>
<text x="224.3" y="81.5" transform="rotate(-90 224.3 81.5)">GPIO9</text>
<text x="226.8" y="81.5" transform="rotate(-90 226.8 81.5)">GPIO10</text>
<text x="229.3" y="81.5" transform="rotate(-90 229.3 81.5)">GPIO11</text>
<text x="231.9" y="81.5" transform="rotate(-90 231.9 81.5)">VIN</text>
<text x="183.6" y="129.8" transform="rotate(-90 183.6 129.8)">GND@2</text>
<text x="186.2" y="130" transform="rotate(-90 186.2 130)">GPIO23</text>
<text x="188.7" y="130" transform="rotate(-90 188.7 130)">GPIO22</text>
<text x="191.2" y="127.2" transform="rotate(-90 191.2 127.2)">TX0</text>
<text x="193.8" y="127.4" transform="rotate(-90 193.8 127.4)">RX0</text>
<text x="196.3" y="130" transform="rotate(-90 196.3 130)">GPIO21</text>
<text x="198.9" y="129.8" transform="rotate(-90 198.9 129.8)">GND@3</text>
<text x="201.4" y="130" transform="rotate(-90 201.4 130)">GPIO19</text>
<text x="203.9" y="130" transform="rotate(-90 203.9 130)">GPIO18</text>
<text x="206.5" y="129" transform="rotate(-90 206.5 129)">GPIO5</text>
<text x="209" y="130" transform="rotate(-90 209 130)">GPIO17</text>
<text x="211.6" y="130" transform="rotate(-90 211.6 130)">GPIO16</text>
<text x="214.1" y="129" transform="rotate(-90 214.1 129)">GPIO4</text>
<text x="216.6" y="129" transform="rotate(-90 216.6 129)">GPIO0</text>
<text x="219.2" y="129" transform="rotate(-90 219.2 129)">GPIO2</text>
<text x="221.7" y="130" transform="rotate(-90 221.7 130)">GPIO15</text>
<text x="224.3" y="129" transform="rotate(-90 224.3 129)">GPIO8</text>
<text x="226.8" y="129" transform="rotate(-90 226.8 129)">GPIO7</text>
<text x="229.3" y="129" transform="rotate(-90 229.3 129)">GPIO6</text>
<text x="183.6" y="150.1" transform="rotate(-90 183.6 150.1)">3.3V</text>
<text x="186.2" y="150.1" transform="rotate(-90 186.2 150.1)">EN</text>
<text x="188.7" y="150.1" transform="rotate(-90 188.7 150.1)">GPIO36</text>
<text x="191.2" y="150.1" transform="rotate(-90 191.2 150.1)">GPIO39</text>
<text x="193.8" y="150.1" transform="rotate(-90 193.8 150.1)">GPIO34</text>
<text x="196.3" y="150.1" transform="rotate(-90 196.3 150.1)">GPIO35</text>
<text x="198.9" y="150.1" transform="rotate(-90 198.9 150.1)">GPIO32</text>
<text x="201.4" y="150.1" transform="rotate(-90 201.4 150.1)">GPIO33</text>
<text x="203.9" y="150.1" transform="rotate(-90 203.9 150.1)">GPIO25</text>
<text x="206.5" y="150.1" transform="rotate(-90 206.5 150.1)">GPIO26</text>
<text x="209" y="150.1" transform="rotate(-90 209 150.1)">GPIO27</text>
<text x="211.6" y="150.1" transform="rotate(-90 211.6 150.1)">GPIO14</text>
<text x="214.1" y="150.1" transform="rotate(-90 214.1 150.1)">GPIO12</text>
<text x="216.6" y="150.1" transform="rotate(-90 216.6 150.1)">GND@1</text>
<text x="219.2" y="150.1" transform="rotate(-90 219.2 150.1)">GPIO13</text>
<text x="221.7" y="150.1" transform="rotate(-90 221.7 150.1)">GPIO9</text>
<text x="224.3" y="150.1" transform="rotate(-90 224.3 150.1)">GPIO10</text>
<text x="226.8" y="150.1" transform="rotate(-90 226.8 150.1)">GPIO11</text>
<text x="229.3" y="150.1" transform="rotate(-90 229.3 150.1)">VIN</text>
</g>
<g font-size="1.4" fill="#840000">
<text x="191.2" y="71.8" transform="rotate(-90 191.2 71.8)">IN</text>
<text x="193.8" y="71.8" transform="rotate(-90 193.8 71.8)">IN</text>
<text x="196.3" y="71.8" transform="rotate(-90 196.3 71.8)">IN</text>
<text x="198.9" y="71.8" transform="rotate(-90 198.9 71.8)">IN</text>
<text x="188.7" y="140.4" transform="rotate(-90 188.7 140.4)">IN</text>
<text x="191.2" y="140.4" transform="rotate(-90 191.2 140.4)">IN</text>
<text x="193.8" y="140.4" transform="rotate(-90 193.8 140.4)">IN</text>
<text x="196.3" y="140.4" transform="rotate(-90 196.3 140.4)">IN</text>
</g>
</svg>
